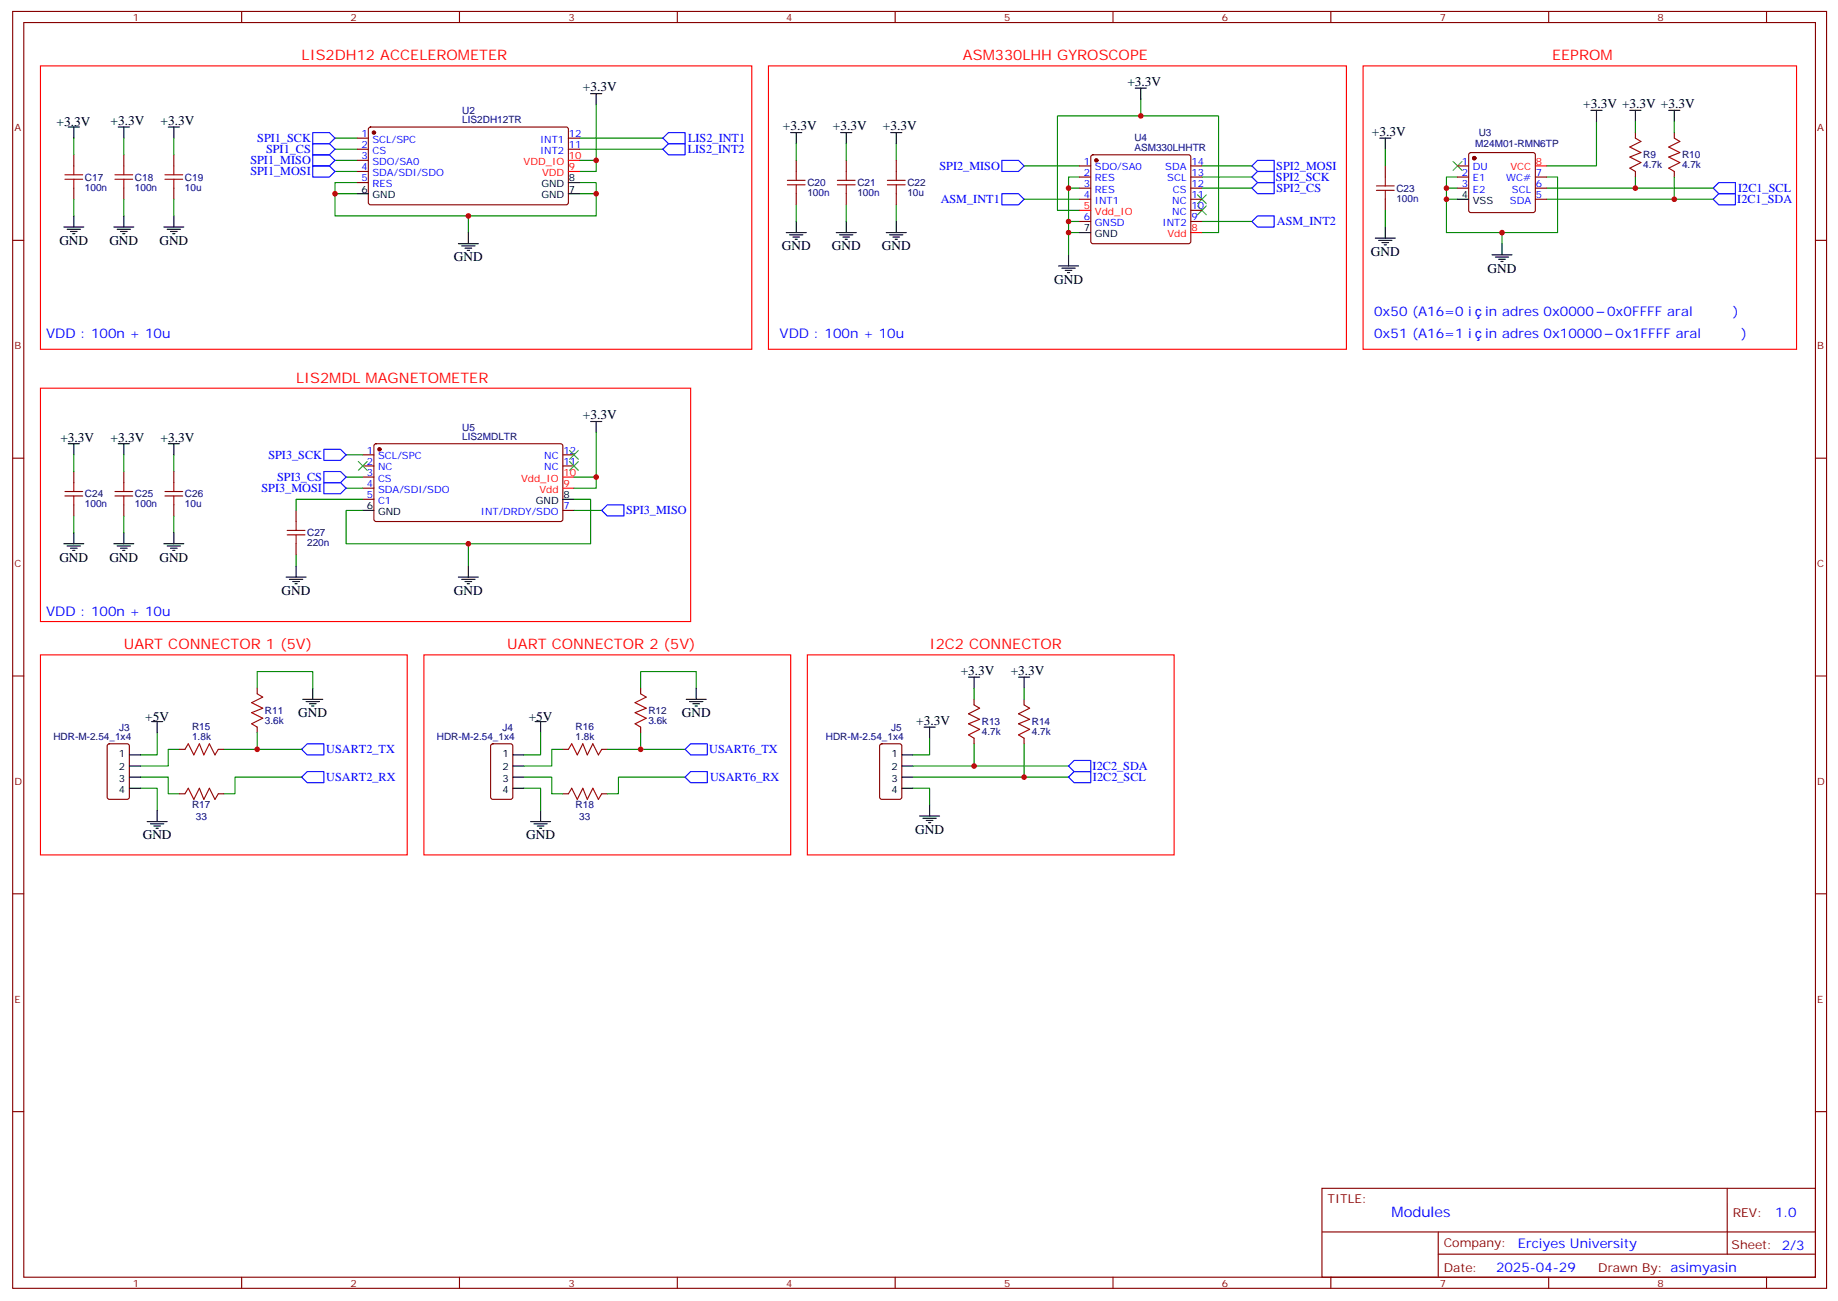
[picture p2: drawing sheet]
<svg xmlns="http://www.w3.org/2000/svg" width="583mm" height="413mm" viewBox="0 0 583 413" stroke-linecap="round" stroke-linejoin="round" font-family="sans-serif">
<g fill="none" stroke="#870000" stroke-width=".35">
<path d="M4 3.6h575.8v405.4h-575.8zM7.5 7.2h568.7v398.2h-568.7zM76.7 3.6v3.6M145.8 3.6v3.6M215 3.6v3.6M284.1 3.6v3.6M353.3 3.6v3.6M422.4 3.6v3.6M491.6 3.6v3.6M560.7 3.6v3.6M23.4 49.1v3.6M23.4 59.7v3.6"/>
<path d="M39.3 49.1v3.6M39.3 59.7v3.6M55.2 49.1v3.6M55.2 59.7v3.6M113.4 43.9h3.5M113.4 47.4h3.5M113.4 50.9h3.5M113.4 54.4h3.5M113.4 58h3.5M117.1 40.5l.5-.2 62.4 .1 .4 .6-.1 23.6-.6 .4h-62.4l-.4-.7v-23.3zM180.4 43.9h3.5M180.4 47.4h3.5"/>
<path d="M252.7 50.9v3.5M268.6 50.9v3.5M284.5 50.9v3.5M342.7 52.7h3.5M342.7 56.2h3.5M342.7 59.7h3.5M346.5 49.3l.4-.2h30.4l.5 .2 .2 .5v26.9l-.3 .5-.4 .2h-30.4l-.5-.3-.2-.4v-26.9zM378 52.7h3.5M378 56.2h3.5M378 59.7h3.5M439.7 52.7v3.5M462.6 52.7h3.6"/>
<path d="M462.6 56.2h3.6M462.6 59.7h3.6M466.4 48.6l.5-.2h19.7l.5 .2 .2 .5v17.7l-.2 .5-.5 .2h-19.7l-.5-.2-.2-.5v-17.7zM487.3 56.2h3.6M487.3 59.7h3.6M519.1 42.1v1.8M519.1 54.4v1.8M531.4 42.1v1.8M531.4 54.4v1.8M4 76.3h3.5M252.7 61.5v3.5M268.6 61.5v3.5"/>
<path d="M284.5 61.5v3.5M342.7 63.3h3.5M342.7 70.3h3.5M378 63.3h3.5M378 70.3h3.5M378 66.8h3.5M439.7 63.3v3.5M487.3 63.3h3.6M576.2 76.3h3.6M4 145.5h3.5M23.4 149.7v3.5M39.3 149.7v3.5"/>
<path d="M55.2 149.7v3.5M115.1 144.4h3.6M115.1 147.9h3.6M115.1 151.4h3.6M115.1 155h3.6M115.1 158.5h3.6M118.9 141.1l.5-.2h58.8l.4 .7v23.5l-.7 .5-58.8-.1-.4-.6v-23.3zM178.6 144.4h3.6M178.6 147.9h3.6M576.2 145.5h3.6M23.4 160.3v3.5M39.3 160.3v3.5"/>
<path d="M55.2 160.3v3.5M94 162v3.6M94 172.6v3.5M178.6 162h3.6M4 214.6h3.5M81.6 218.5v1.7M203.3 218.5v1.7M576.2 214.6h3.6M34.2 236.3l.5-.2h5.7l.6 .4 .1 16.5-.5 .7-5.9 .1-.6-.5-.1-16.5zM56.9 237.9h1.8M69.3 237.9h1.7M81.6 230.8v1.8"/>
<path d="M156 236.3l.4-.2h5.7l.6 .4 .1 16.5-.5 .7-5.9 .1-.6-.5-.1-16.5zM178.6 237.9h1.8M191 237.9h1.8M203.3 230.8v1.8M279.4 236.3l.5-.2h5.6l.7 .4v16.5l-.4 .7-5.9 .1-.7-.5v-16.5zM309.2 222v1.8M309.2 234.4v1.7M325 222v1.8M325 234.4v1.7M56.9 252h1.8M69.3 252h1.7M178.6 252h1.8"/>
<path d="M191 252h1.8M4 283.7h3.5M576.2 283.7h3.6M4 352.9h3.5M576.2 352.9h3.6M419.6 377.2h156.6v28.2h-156.6zM548.2 377.2v20.9M419.6 391.1h156.5M456.5 398.1h119.6M456.5 391.1v14.1M76.7 405.4v3.6M145.8 405.4v3.6"/>
<path d="M215 405.4v3.6M284.1 405.4v3.6M353.3 405.4v3.6M422.4 405.4v3.6M491.6 405.4v3.6M560.7 405.4v3.6"/>
</g>
<g fill="none" stroke="#f00" stroke-width=".35">
<path d="M12.8 20.9h225.8v90h-225.8zM243.9 20.9h183.5v90h-183.5zM432.6 20.9h137.6v90h-137.6zM180.4 54.4h3.5M180.4 50.9h3.5M487.3 52.7h3.6M342.7 66.8h3.5M378 73.8h3.5M12.8 123.2h206.4v74.1h-206.4zM178.6 155h3.6M178.6 151.4h3.6M12.8 207.9h116.5v63.5h-116.5z"/>
<path d="M134.5 207.9h116.5v63.5h-116.5zM256.3 207.9h116.4v63.5h-116.4z"/>
</g>
<g fill="none" stroke="#000" stroke-width=".35">
<path d="M187.5 29.7h3.5M189.2 29.7v3.6M360.3 28h3.6M362.1 28v3.5M505 35h3.5M506.7 35v3.6M517.3 35h3.5M519.1 35v3.6M529.7 35h3.5M531.4 35v3.6M21.7 40.3h3.5M23.4 40.3v3.6"/>
<path d="M37.5 40.3h3.6M39.3 40.3v3.6M53.4 40.3h3.5M55.2 40.3v3.6M180.4 58h3.5M251 42.1h3.5M252.7 42.1v3.5M266.8 42.1h3.6M268.6 42.1v3.5M282.7 42.1h3.5M284.5 42.1v3.5M437.9 43.9h3.6"/>
<path d="M439.7 43.9v3.5M20.2 72.1h6.4M21.3 72.8h4.2M22.4 73.5h2.1M23.1 74.2h.7M23.4 68.5v3.6M36.1 72.1h6.4M37.2 72.8h4.2M38.2 73.5h2.2M38.9 74.2h.8M39.3 68.5v3.6M52 72.1h6.3"/>
<path d="M53.1 72.8h4.2M54.1 73.5h2.1M54.8 74.2h.7M55.2 68.5v3.6M113.4 61.5h3.5M145.5 77.4h6.3M146.5 78.1h4.3M147.6 78.8h2.1M148.3 79.5h.7M148.7 73.8v3.6M180.4 61.5h3.5M249.6 73.8h6.3"/>
<path d="M250.6 74.5h4.2M251.7 75.2h2.1M252.4 76h.7M252.7 70.3v3.5M265.4 73.8h6.4M266.5 74.5h4.2M267.5 75.2h2.2M268.3 76h.7M268.6 70.3v3.5M281.3 73.8h6.4M282.4 74.5h4.2M283.4 75.2h2.1"/>
<path d="M284.1 76h.7M284.5 70.3v3.5M342.7 73.8h3.5M436.5 75.6h6.4M437.6 76.3h4.2M438.6 77h2.2M439.3 77.7h.8M439.7 72.1v3.5M462.6 63.3h3.6M476.7 77.4v3.5M336 84.4h6.3M337 85.1h4.3"/>
<path d="M338.1 85.8h2.1M338.8 86.5h.7M339.2 80.9v3.5M473.6 80.9h6.3M474.6 81.6h4.3M475.7 82.3h2.1M476.4 83h.7M187.5 133.8h3.5M189.2 133.8v3.5M21.7 140.9h3.5M23.4 140.9v3.5M37.5 140.9h3.6"/>
<path d="M39.3 140.9v3.5M53.4 140.9h3.5M55.2 140.9v3.5M178.6 158.5h3.6M20.2 172.6h6.4M21.3 173.3h4.2M22.4 174h2.1M23.1 174.7h.7M23.4 169.1v3.5M36.1 172.6h6.4M37.2 173.3h4.2M38.2 174h2.2"/>
<path d="M38.9 174.7h.8M39.3 169.1v3.5M52 172.6h6.3M53.1 173.3h4.2M54.1 174h2.1M54.8 174.7h.7M55.2 169.1v3.5M94 179.7v3.5M115.1 162h3.6M148.7 179.7v3.5M90.8 183.2h6.4M91.9 183.9h4.2"/>
<path d="M92.9 184.6h2.1M93.6 185.3h.7M145.5 183.2h6.3M146.5 183.9h4.3M147.6 184.6h2.1M148.3 185.3h.7M99.3 218.5v3.5M221 218.5v3.5M307.4 214.9h3.5M309.2 214.9v3.6M323.3 214.9h3.5M325 214.9v3.6"/>
<path d="M41.1 239.6h3.5M48.1 229.1h3.5M49.9 229.1v3.5M96.1 222h6.3M97.2 222.7h4.2M98.2 223.4h2.1M98.9 224.1h.7M162.8 239.6h3.5M169.8 229.1h3.6M171.6 229.1v3.5M217.8 222h6.4M218.9 222.7h4.2"/>
<path d="M219.9 223.4h2.1M220.6 224.1h.7M286.2 239.6h3.6M293.3 230.8h3.5M295.1 230.8v3.6M41.1 243.2h3.5M41.1 246.7h3.5M41.1 250.2h3.5M49.9 257.3v3.5M162.8 243.2h3.5M162.8 246.7h3.5M162.8 250.2h3.5"/>
<path d="M171.6 257.3v3.5M286.2 243.2h3.6M286.2 246.7h3.6M286.2 250.2h3.6M291.9 259h6.3M292.9 259.8h4.3M295.1 255.5v3.5M46.7 260.8h6.4M47.8 261.5h4.2M48.8 262.2h2.1M49.5 262.9h.7M168.4 260.8h6.4"/>
<path d="M169.5 261.5h4.2M170.5 262.2h2.1M171.2 262.9h.7M294 260.5h2.1M294.7 261.2h.7"/>
</g>
<g fill="none" stroke="#00f" stroke-width=".35">
<path d="M99.3 52.7h5.3l1.7 1.7-1.7 1.8h-5.3zM99.3 49.1h5.3l1.7 1.8-1.7 1.8h-5.3zM99.3 45.6h5.3l1.7 1.8-1.7 1.7h-5.3zM99.3 42.1h5.3l1.7 1.8-1.7 1.7h-5.3zM210.4 43.9l1.8-1.8h5.3v3.5h-5.3zM212.2 45.6h5.3v3.5h-5.3l-1.8-1.7zM318 50.9h5.3l1.7 1.8-1.7 1.7h-5.3zM397.4 59.7l1.7-1.7h5.3v3.5h-5.3zM397.4 56.2l1.7-1.8h5.3v3.6h-5.3zM397.4 52.7l1.7-1.8h5.3v3.5h-5.3zM543.8 59.7l1.7-1.7h5.3v3.5h-5.3zM318 61.5h5.3l1.7 1.8-1.7 1.7h-5.3z"/>
<path d="M397.4 70.3l1.7-1.8h5.3v3.6h-5.3zM543.8 63.3l1.7-1.8h5.3v3.5h-5.3zM102.8 142.6h5.3l1.8 1.8-1.8 1.8h-5.3zM102.8 149.7h5.3l1.8 1.7-1.8 1.8h-5.3zM102.8 153.2h5.3l1.8 1.8-1.8 1.7h-5.3zM191 162l1.8-1.7h5.2v3.5h-5.2zM95.7 237.9l1.8-1.8h5.3v3.5h-5.3zM217.5 237.9l1.7-1.8h5.3v3.5h-5.3zM95.7 246.7l1.8-1.8h5.3v3.6h-5.3zM219.2 244.9h5.3v3.6h-5.3l-1.7-1.8zM339.2 243.2l1.7-1.8h5.3v3.5h-5.3zM339.2 246.7l1.7-1.8h5.3v3.6h-5.3z"/>
</g>
<g fill="none" stroke="#008700" stroke-width=".35">
<path d="M189.2 33.3v17.6M362.1 31.5v5.3M506.7 38.6v14.1h-15.8M519.1 38.6v3.5M531.4 38.6v3.5M23.4 43.9v5.2M39.3 43.9v5.2M55.2 43.9v5.2M106.3 43.9h7.1M106.3 47.4h7.1M106.3 50.9h7.1M106.3 54.4h7.1"/>
<path d="M113.4 58h-7.1v3.5h7.1M183.9 58h5.3v3.5h-5.3M183.9 50.9h5.3v3.5h-5.3M183.9 43.9h26.5M183.9 47.4h26.5M252.7 45.6v5.3M268.6 45.6v5.3M284.5 45.6v5.3M325 52.7h17.7M339.2 59.7v10.6h3.5M342.7 56.2h-3.5v3.5h3.5M381.5 52.7h15.9"/>
<path d="M381.5 59.7h15.9M381.5 56.2h15.9M439.7 47.4v5.3M459.1 59.7v3.6h3.5M462.6 56.2h-3.5v3.5h3.5M490.9 56.2h3.5v17.6h-17.7v3.6M490.9 59.7h52.9M519.1 56.2v3.5M531.4 56.2v7.1M23.4 63.3v5.2M39.3 63.3v5.2M55.2 63.3v5.2"/>
<path d="M106.3 61.5v7h42.4v5.3M189.2 61.5v7h-40.5M252.7 65v5.3M268.6 65v5.3M284.5 65v5.3M325 63.3h17.7M339.2 70.3v3.5h3.5M339.2 73.8v7.1M342.7 66.8h-7.1v-30h51.2v37h-5.3M381.5 70.3h15.9M439.7 66.8v5.3M459.1 63.3v10.5h17.6"/>
<path d="M490.9 63.3h52.9M189.2 137.3v14.1M23.4 144.4v5.3M39.3 144.4v5.3M55.2 144.4v5.3M109.9 144.4h5.2M109.9 151.4h5.2M109.9 155h5.2M115.1 158.5h-21.1v3.5M182.2 151.4h7v3.6h-7M182.2 158.5h5.3v14.1h-77.6v-10.6h5.2M23.4 163.8v5.3"/>
<path d="M39.3 163.8v5.3M55.2 163.8v5.3M94 176.1v3.6M148.7 172.6v7.1M182.2 162h8.8M81.6 218.5v-5.3h17.7v5.3M203.3 218.5v-5.3h17.7v5.3M309.2 218.5v3.5M325 218.5v3.5M49.9 232.6v7h-5.3M56.9 237.9h-3.5v5.3h-8.8M71 237.9h24.7"/>
<path d="M81.6 232.6v5.3M171.6 232.6v7h-5.3M178.6 237.9h-3.5v5.3h-8.8M192.8 237.9h24.7M203.3 232.6v5.3M295.1 234.4v5.2h-5.3M309.2 236.1v7.1M325 236.1v10.6M44.6 246.7h8.8v5.3h3.5M44.6 250.2h5.3v7.1M95.7 246.7h-21.1v5.3h-3.6M166.3 250.2h5.3v7.1"/>
<path d="M166.3 246.7h8.8v5.3h3.5M217.5 246.7h-21.2v5.3h-3.5M289.8 250.2h5.3v5.3M289.8 243.2h49.4M289.8 246.7h49.4"/>
</g>
<path d="M461.2 51.3l2.8 2.8M464 51.3l-2.8 2.8M380.1 65.4l2.8 2.8M380.1 61.8l2.8 2.9M382.9 65.4l-2.8 2.8M382.9 61.8l-2.8 2.9M113.7 146.5l2.9 2.8M116.6 146.5l-2.9 2.8M180.8 143l2.8 2.8M180.8 146.5l2.8 2.8M183.6 143l-2.8 2.8M183.6 146.5l-2.8 2.8" fill="none" stroke="#3c3" stroke-width=".35"/>
<g fill="#870000" stroke="#870000" stroke-width=".35">
<circle cx="467.9" cy="50.2" r=".53"/>
<circle cx="118.7" cy="42.1" r=".53"/>
<circle cx="348" cy="50.9" r=".53"/>
<circle cx="120.4" cy="142.6" r=".53"/>
</g>
<g fill="none" stroke="#a10000" stroke-width=".35">
<path d="M20.6 56.9h5.6M20.6 55.5h5.6M23.4 52.7v2.8M23.4 56.9v2.8M36.5 56.9h5.6M36.5 55.5h5.6M39.3 52.7v2.8M39.3 56.9v2.8M52.4 56.9h5.6M52.4 55.5h5.6M55.2 52.7v2.8M55.2 56.9v2.8"/>
<path d="M249.9 58.7h5.7M249.9 57.3h5.7M252.7 54.4v2.9M252.7 58.7v2.8M265.8 58.7h5.6M265.8 57.3h5.6M268.6 54.4v2.9M268.6 58.7v2.8M281.7 58.7h5.6M281.7 57.3h5.6M284.5 54.4v2.9M284.5 58.7v2.8"/>
<path d="M436.9 59h5.6M439.7 56.2v2.8M519.1 43.9l1.7 1-3.5 1.8 3.5 1.7-3.5 1.4 3.5 1.8-3.5 1.8 1.8 1M531.4 43.9l1.8 1-3.5 1.8 3.5 1.7-3.5 1.4 3.5 1.8-3.5 1.8 1.7 1M436.9 60.4h5.6M439.7 60.4v2.9M20.6 157.4h5.6M20.6 156h5.6M23.4 153.2v2.8M23.4 157.4v2.9M36.5 157.4h5.6M36.5 156h5.6"/>
<path d="M39.3 153.2v2.8M39.3 157.4v2.9M52.4 157.4h5.6M52.4 156h5.6M55.2 153.2v2.8M55.2 157.4v2.9M91.2 169.8h5.6M91.2 168.4h5.6M94 165.6v2.8M94 169.8v2.8M58.7 237.9l1.1-1.8 1.7 3.5 1.8-3.5 1.4 3.5 1.8-3.5 1.7 3.5 1.1-1.7M81.6 220.2l1.8 1.1-3.5 1.8 3.5 1.7-3.5 1.4 3.5 1.8-3.5 1.8 1.7 1"/>
<path d="M180.4 237.9l1.1-1.8 1.7 3.5 1.8-3.5 1.4 3.5 1.8-3.5 1.7 3.5 1.1-1.7M203.3 220.2l1.8 1.1-3.5 1.8 3.5 1.7-3.5 1.4 3.5 1.8-3.5 1.8 1.7 1M309.2 223.8l1.7 1-3.5 1.8 3.5 1.8-3.5 1.4 3.5 1.7-3.5 1.8 1.8 1.1M325 223.8l1.8 1-3.5 1.8 3.5 1.8-3.5 1.4 3.5 1.7-3.5 1.8 1.7 1.1M58.7 252l1.1-1.8 1.7 3.6 1.8-3.6 1.4 3.6 1.8-3.6 1.7 3.6 1.1-1.8M180.4 252l1.1-1.8 1.7 3.6 1.8-3.6 1.4 3.6 1.8-3.6 1.7 3.6 1.1-1.8"/>
</g>
<g fill="#c00">
<circle cx="531.4" cy="63.3" r=".88"/>
<circle cx="519.1" cy="59.7" r=".88"/>
<circle cx="148.7" cy="172.6" r=".88"/>
<circle cx="189.2" cy="151.4" r=".88"/>
<circle cx="459.1" cy="59.7" r=".88"/>
<circle cx="459.1" cy="63.3" r=".88"/>
<circle cx="476.7" cy="73.8" r=".88"/>
<circle cx="106.3" cy="61.5" r=".88"/>
<circle cx="189.2" cy="61.5" r=".88"/>
<circle cx="148.7" cy="68.5" r=".88"/>
<circle cx="339.2" cy="59.7" r=".88"/>
<circle cx="339.2" cy="70.3" r=".88"/>
<circle cx="339.2" cy="73.8" r=".88"/>
<circle cx="362.1" cy="36.8" r=".88"/>
<circle cx="189.2" cy="50.9" r=".88"/>
<circle cx="81.6" cy="237.9" r=".88"/>
<circle cx="203.3" cy="237.9" r=".88"/>
<circle cx="309.2" cy="243.2" r=".88"/>
<circle cx="325" cy="246.7" r=".88"/>
</g>
<g font-size="4.6" fill="#f00">
<text x="95.7" y="19.2">LIS2DH12 ACCELEROMETER</text>
<text x="305.6" y="19.2">ASM330LHH GYROSCOPE</text>
<text x="492.6" y="19.2">EEPROM</text>
<text x="94" y="121.5">LIS2MDL MAGNETOMETER</text>
<text x="39.3" y="206.1">UART CONNECTOR 1 (5V)</text>
<text x="161" y="206.1">UART CONNECTOR 2 (5V)</text>
<text x="295.1" y="206.1">I2C2 CONNECTOR</text>
</g>
<text font-size="4.6" fill="#00f" x="441.7" y="386.3">Modules</text>
<g font-size="4.2">
<text x="185" y="29">+3.3V</text>
<text x="357.9" y="27.3">+3.3V</text>
<text x="502.5" y="34.3">+3.3V +3.3V +3.3V</text>
<text x="17.9" y="39.9">+3.3V</text>
<text x="35.1" y="39.6">+3.3V</text>
<text x="50.9" y="39.6">+3.3V</text>
<text x="248.5" y="41.4">+3.3V</text>
<text x="264.4" y="41.4">+3.3V</text>
<text x="280.2" y="41.4">+3.3V</text>
<text x="435.5" y="43.1">+3.3V</text>
<text x="18.8" y="77.7">GND</text>
<text x="34.7" y="77.7">GND</text>
<text x="50.6" y="77.7">GND</text>
<text x="144.1" y="83">GND</text>
<text x="248.1" y="79.5">GND</text>
<text x="264" y="79.5">GND</text>
<text x="279.9" y="79.5">GND</text>
<text x="435.1" y="81.2">GND</text>
<text x="472.2" y="86.5">GND</text>
<text x="334.6" y="90.1">GND</text>
<text x="185" y="133.1">+3.3V</text>
<text x="19.2" y="140.2">+3.3V</text>
<text x="35.1" y="140.2">+3.3V</text>
<text x="50.9" y="140.2">+3.3V</text>
<text x="18.8" y="178.3">GND</text>
<text x="34.7" y="178.3">GND</text>
<text x="50.6" y="178.3">GND</text>
<text x="89.4" y="188.8">GND</text>
<text x="144.1" y="188.8">GND</text>
<text x="304.9" y="214.2">+3.3V</text>
<text x="320.8" y="214.2">+3.3V</text>
<text x="94.7" y="227.6">GND</text>
<text x="216.4" y="227.6">GND</text>
<text x="46.1" y="228.7">+5V</text>
<text x="167.8" y="228.7">+5V</text>
<text x="290.8" y="230.1">+3.3V</text>
<text x="45.3" y="266.5">GND</text>
<text x="167" y="266.5">GND</text>
<text x="290.5" y="264.7">GND</text>
</g>
<g font-size="4.2" fill="#00f">
<text x="436.2" y="100.3">0x50 (A16=0 i</text>
<text x="471.4" y="100.3">in adres 0x0000</text>
<text x="510.1" y="100.3">0x0FFFF aral጑ἓက)</text>
<text x="14.6" y="107.4">VDD : 100n + 10u</text>
<text x="247.4" y="107.4">VDD : 100n + 10u</text>
<text x="436.2" y="107.4">0x51 (A16=1 i</text>
<text x="471.4" y="107.4">in adres 0x10000</text>
<text x="512.8" y="107.4">0x1FFFF aral጑ἓက)</text>
<text x="14.6" y="195.5">VDD : 100n + 10u</text>
<text x="563.4" y="386.5">1.0</text>
<text x="481.8" y="396">Erciyes University</text>
<text x="474.8" y="403.9">2025-04-29</text>
</g>
<g font-size="3.9" fill="#00f">
<text x="81.6" y="45.1">SPI1_SCK</text>
<text x="218.4" y="45.2">LIS2_INT1</text>
<text x="79.5" y="52.2">SPI1_MISO</text>
<text x="84.4" y="48.6">SPI1_CS</text>
<text x="218.3" y="48.7">LIS2_INT2</text>
<text x="298.2" y="53.9">SPI2_MISO</text>
<text x="79.5" y="55.7">SPI1_MOSI</text>
<text x="405" y="57.6">SPI2_SCK</text>
<text x="405.1" y="54">SPI2_MOSI</text>
<text x="298.6" y="64.5">ASM_INT1</text>
<text x="405.1" y="61.1">SPI2_CS</text>
<text x="551.4" y="64.6">I2C1_SDA</text>
<text x="551.7" y="61">I2C1_SCL</text>
<text x="405.3" y="71.5">ASM_INT2</text>
<text x="85.2" y="145.7">SPI3_SCK</text>
<text x="88" y="152.7">SPI3_CS</text>
<text x="83" y="156.2">SPI3_MOSI</text>
<text x="198.8" y="163.3">SPI3_MISO</text>
<text x="103.6" y="239.1">USART2_TX</text>
<text x="225.1" y="239.2">USART6_TX</text>
<text x="346.8" y="244.4">I2C2_SDA</text>
<text x="103.6" y="247.9">USART2_RX</text>
<text x="225.4" y="248">USART6_RX</text>
<text x="346.9" y="247.9">I2C2_SCL</text>
</g>
<g font-size="3.9" fill="#800">
<text x="421.4" y="381.8">TITLE:</text>
<text x="550" y="386.5">REV:</text>
<text x="458.3" y="396">Company:</text>
<text x="549.6" y="396.6">Sheet: 2/3</text>
<text x="458.3" y="403.7">Date:</text>
<text x="507.3" y="403.8">Drawn By: asimyasin</text>
</g>
<g font-size="3.2" fill="#800">
<text x="42.1" y="6.6">1</text>
<text x="111.3" y="6.6">2</text>
<text x="180.4" y="6.6">3</text>
<text x="249.6" y="6.6">4</text>
<text x="318.7" y="6.6">5</text>
<text x="387.8" y="6.6">6</text>
<text x="457" y="6.6">7</text>
<text x="526.1" y="6.6">8</text>
<text x="4.6" y="41.7">A</text>
<text x="576.8" y="41.7">A</text>
<text x="4.6" y="110.9">B</text>
<text x="576.8" y="110.9">B</text>
<text x="4.6" y="180">C</text>
<text x="576.8" y="180">C</text>
<text x="4.6" y="249.2">D</text>
<text x="576.8" y="249.2">D</text>
<text x="4.6" y="318.3">E</text>
<text x="576.8" y="318.3">E</text>
<text x="42.1" y="408.4">1</text>
<text x="111.3" y="408.4">2</text>
<text x="180.4" y="408.4">3</text>
<text x="249.6" y="408.4">4</text>
<text x="318.7" y="408.4">5</text>
<text x="387.8" y="408.4">6</text>
<text x="457" y="408.4">7</text>
<text x="526.1" y="408.4">8</text>
</g>
<g font-size="3.2" fill="#000080">
<text x="146.7" y="39.1">LIS2DH12TR</text>
<text x="146.7" y="36.2">U2</text>
<text x="360.1" y="44.9">U4</text>
<text x="468.3" y="46.8">M24M01-RMN6TP</text>
<text x="469.3" y="43.2">U3</text>
<text x="360.1" y="48.1">ASM330LHHTR</text>
<text x="521.5" y="53.5">4.7k</text>
<text x="521.5" y="50.3">R9</text>
<text x="533.9" y="53.5">4.7k</text>
<text x="533.9" y="50.3">R10</text>
<text x="27" y="57.3">C17</text>
<text x="42.8" y="57.3">C18</text>
<text x="58.7" y="57.3">C19</text>
<text x="256.3" y="59.1">C20</text>
<text x="272.1" y="59.1">C21</text>
<text x="288" y="59.1">C22</text>
<text x="27" y="60.5">100n</text>
<text x="42.8" y="60.5">100n</text>
<text x="58.7" y="60.5">10u</text>
<text x="256.3" y="62.3">100n</text>
<text x="272.1" y="62.3">100n</text>
<text x="288" y="62.3">10u</text>
<text x="443.2" y="64.1">100n</text>
<text x="443.2" y="60.8">C23</text>
<text x="146.7" y="136.7">U5</text>
<text x="146.7" y="139.7">LIS2MDLTR</text>
<text x="27" y="161.1">100n</text>
<text x="27" y="157.9">C24</text>
<text x="42.8" y="161.1">100n</text>
<text x="42.8" y="157.9">C25</text>
<text x="58.7" y="161.1">10u</text>
<text x="58.7" y="157.9">C26</text>
<text x="97.5" y="173.4">220n</text>
<text x="97.5" y="170.2">C27</text>
<text x="84.1" y="226.6">R11</text>
<text x="205.8" y="226.6">R12</text>
<text x="37.8" y="232.1">J3</text>
<text x="61" y="231.8">R15</text>
<text x="84.1" y="229.9">3.6k</text>
<text x="159.5" y="232.1">J4</text>
<text x="182.7" y="231.8">R16</text>
<text x="205.8" y="229.9">3.6k</text>
<text x="282.9" y="232">J5</text>
<text x="311.6" y="233.4">4.7k</text>
<text x="311.6" y="230.2">R13</text>
<text x="327.5" y="233.4">4.7k</text>
<text x="327.5" y="230.2">R14</text>
<text x="17" y="235.1">HDR-M-2.54_1x4</text>
<text x="61" y="235.1">1.8k</text>
<text x="138.7" y="235.1">HDR-M-2.54_1x4</text>
<text x="182.7" y="235.1">1.8k</text>
<text x="262.1" y="235.1">HDR-M-2.54_1x4</text>
<text x="61" y="256.6">R17</text>
<text x="182.7" y="256.6">R18</text>
<text x="62.2" y="260.2">33</text>
<text x="183.9" y="260.2">33</text>
</g>
<g font-size="3.2" fill="#00f">
<text x="114.7" y="43.5">1</text>
<text x="114.7" y="47">2</text>
<text x="118.2" y="45.3">SCL/SPC</text>
<text x="171.4" y="45.3">INT1</text>
<text x="180.6" y="47">11</text>
<text x="180.6" y="43.5">12</text>
<text x="114.7" y="50.6">3</text>
<text x="118.2" y="48.8">CS</text>
<text x="118.2" y="52.3">SDO/SA0</text>
<text x="171.4" y="48.8">INT2</text>
<text x="344" y="52.3">1</text>
<text x="378.1" y="52.3">14</text>
<text x="464" y="52.3">1</text>
<text x="114.7" y="54.1">4</text>
<text x="114.7" y="57.6">5</text>
<text x="118.2" y="55.8">SDA/SDI/SDO</text>
<text x="118.2" y="59.4">RES</text>
<text x="344" y="55.8">2</text>
<text x="344" y="59.4">3</text>
<text x="347.5" y="54.1">SDO/SA0</text>
<text x="347.5" y="57.6">RES</text>
<text x="369.9" y="54.1">SDA</text>
<text x="370.5" y="57.6">SCL</text>
<text x="378.1" y="59.4">12</text>
<text x="378.1" y="55.8">13</text>
<text x="464" y="55.8">2</text>
<text x="464" y="59.4">3</text>
<text x="467.5" y="54.1">DU</text>
<text x="467.5" y="57.6">E1</text>
<text x="478.1" y="57.6">WC#</text>
<text x="487.5" y="59.4">6</text>
<text x="487.5" y="55.8">7</text>
<text x="344" y="62.9">4</text>
<text x="347.5" y="61.1">RES</text>
<text x="347.5" y="64.7">INT1</text>
<text x="372.1" y="64.7">NC</text>
<text x="372.3" y="61.1">CS</text>
<text x="378.1" y="62.9">11</text>
<text x="467.5" y="61.1">E2</text>
<text x="479.2" y="64.7">SDA</text>
<text x="479.9" y="61.1">SCL</text>
<text x="487.5" y="62.9">5</text>
<text x="344" y="70">6</text>
<text x="347.5" y="71.7">GNSD</text>
<text x="369" y="71.7">INT2</text>
<text x="372.1" y="68.2">NC</text>
<text x="378.1" y="70">9</text>
<text x="378.1" y="66.4">10</text>
<text x="116.5" y="144">1</text>
<text x="116.5" y="147.6">2</text>
<text x="120" y="145.8">SCL/SPC</text>
<text x="120" y="149.3">NC</text>
<text x="172.8" y="149.3">NC</text>
<text x="172.8" y="145.8">NC</text>
<text x="178.8" y="147.6">11</text>
<text x="178.8" y="144">12</text>
<text x="116.5" y="151.1">3</text>
<text x="116.5" y="154.6">4</text>
<text x="120" y="152.9">CS</text>
<text x="116.5" y="158.2">5</text>
<text x="120" y="156.4">SDA/SDI/SDO</text>
<text x="120" y="159.9">C1</text>
<text x="178.8" y="161.7">7</text>
<text x="152.6" y="163.4">INT/DRDY/SDO</text>
</g>
<g font-size="3.2" fill="#f00">
<text x="166.2" y="52.3">VDD_IO</text>
<text x="180.6" y="50.6">10</text>
<text x="487.5" y="52.3">8</text>
<text x="172" y="55.8">VDD</text>
<text x="180.6" y="54.1">9</text>
<text x="479.4" y="54.1">VCC</text>
<text x="344" y="66.4">5</text>
<text x="347.5" y="68.2">Vdd_IO</text>
<text x="370.5" y="75.2">Vdd</text>
<text x="378.1" y="73.5">8</text>
<text x="165.4" y="152.9">Vdd_IO</text>
<text x="178.8" y="154.6">9</text>
<text x="178.8" y="151.1">10</text>
<text x="171.2" y="156.4">Vdd</text>
</g>
<g font-size="3.2">
<text x="171.8" y="59.4">GND</text>
<text x="180.6" y="57.6">8</text>
<text x="114.7" y="61.1">6</text>
<text x="118.2" y="62.9">GND</text>
<text x="171.8" y="62.9">GND</text>
<text x="180.6" y="61.1">7</text>
<text x="464" y="62.9">4</text>
<text x="467.5" y="64.7">VSS</text>
<text x="344" y="73.5">7</text>
<text x="347.5" y="75.2">GND</text>
<text x="116.5" y="161.7">6</text>
<text x="170.1" y="159.9">GND</text>
<text x="178.8" y="158.2">8</text>
<text x="120" y="163.4">GND</text>
<text x="37.7" y="240.3">1</text>
<text x="37.7" y="244.6">2</text>
<text x="159.5" y="240.3">1</text>
<text x="159.5" y="244.6">2</text>
<text x="282.9" y="240.3">1</text>
<text x="282.9" y="244.6">2</text>
<text x="37.7" y="248.1">3</text>
<text x="37.7" y="251.6">4</text>
<text x="159.5" y="248.1">3</text>
<text x="159.5" y="251.6">4</text>
<text x="282.9" y="248.1">3</text>
<text x="282.9" y="251.6">4</text>
</g>
</svg>
